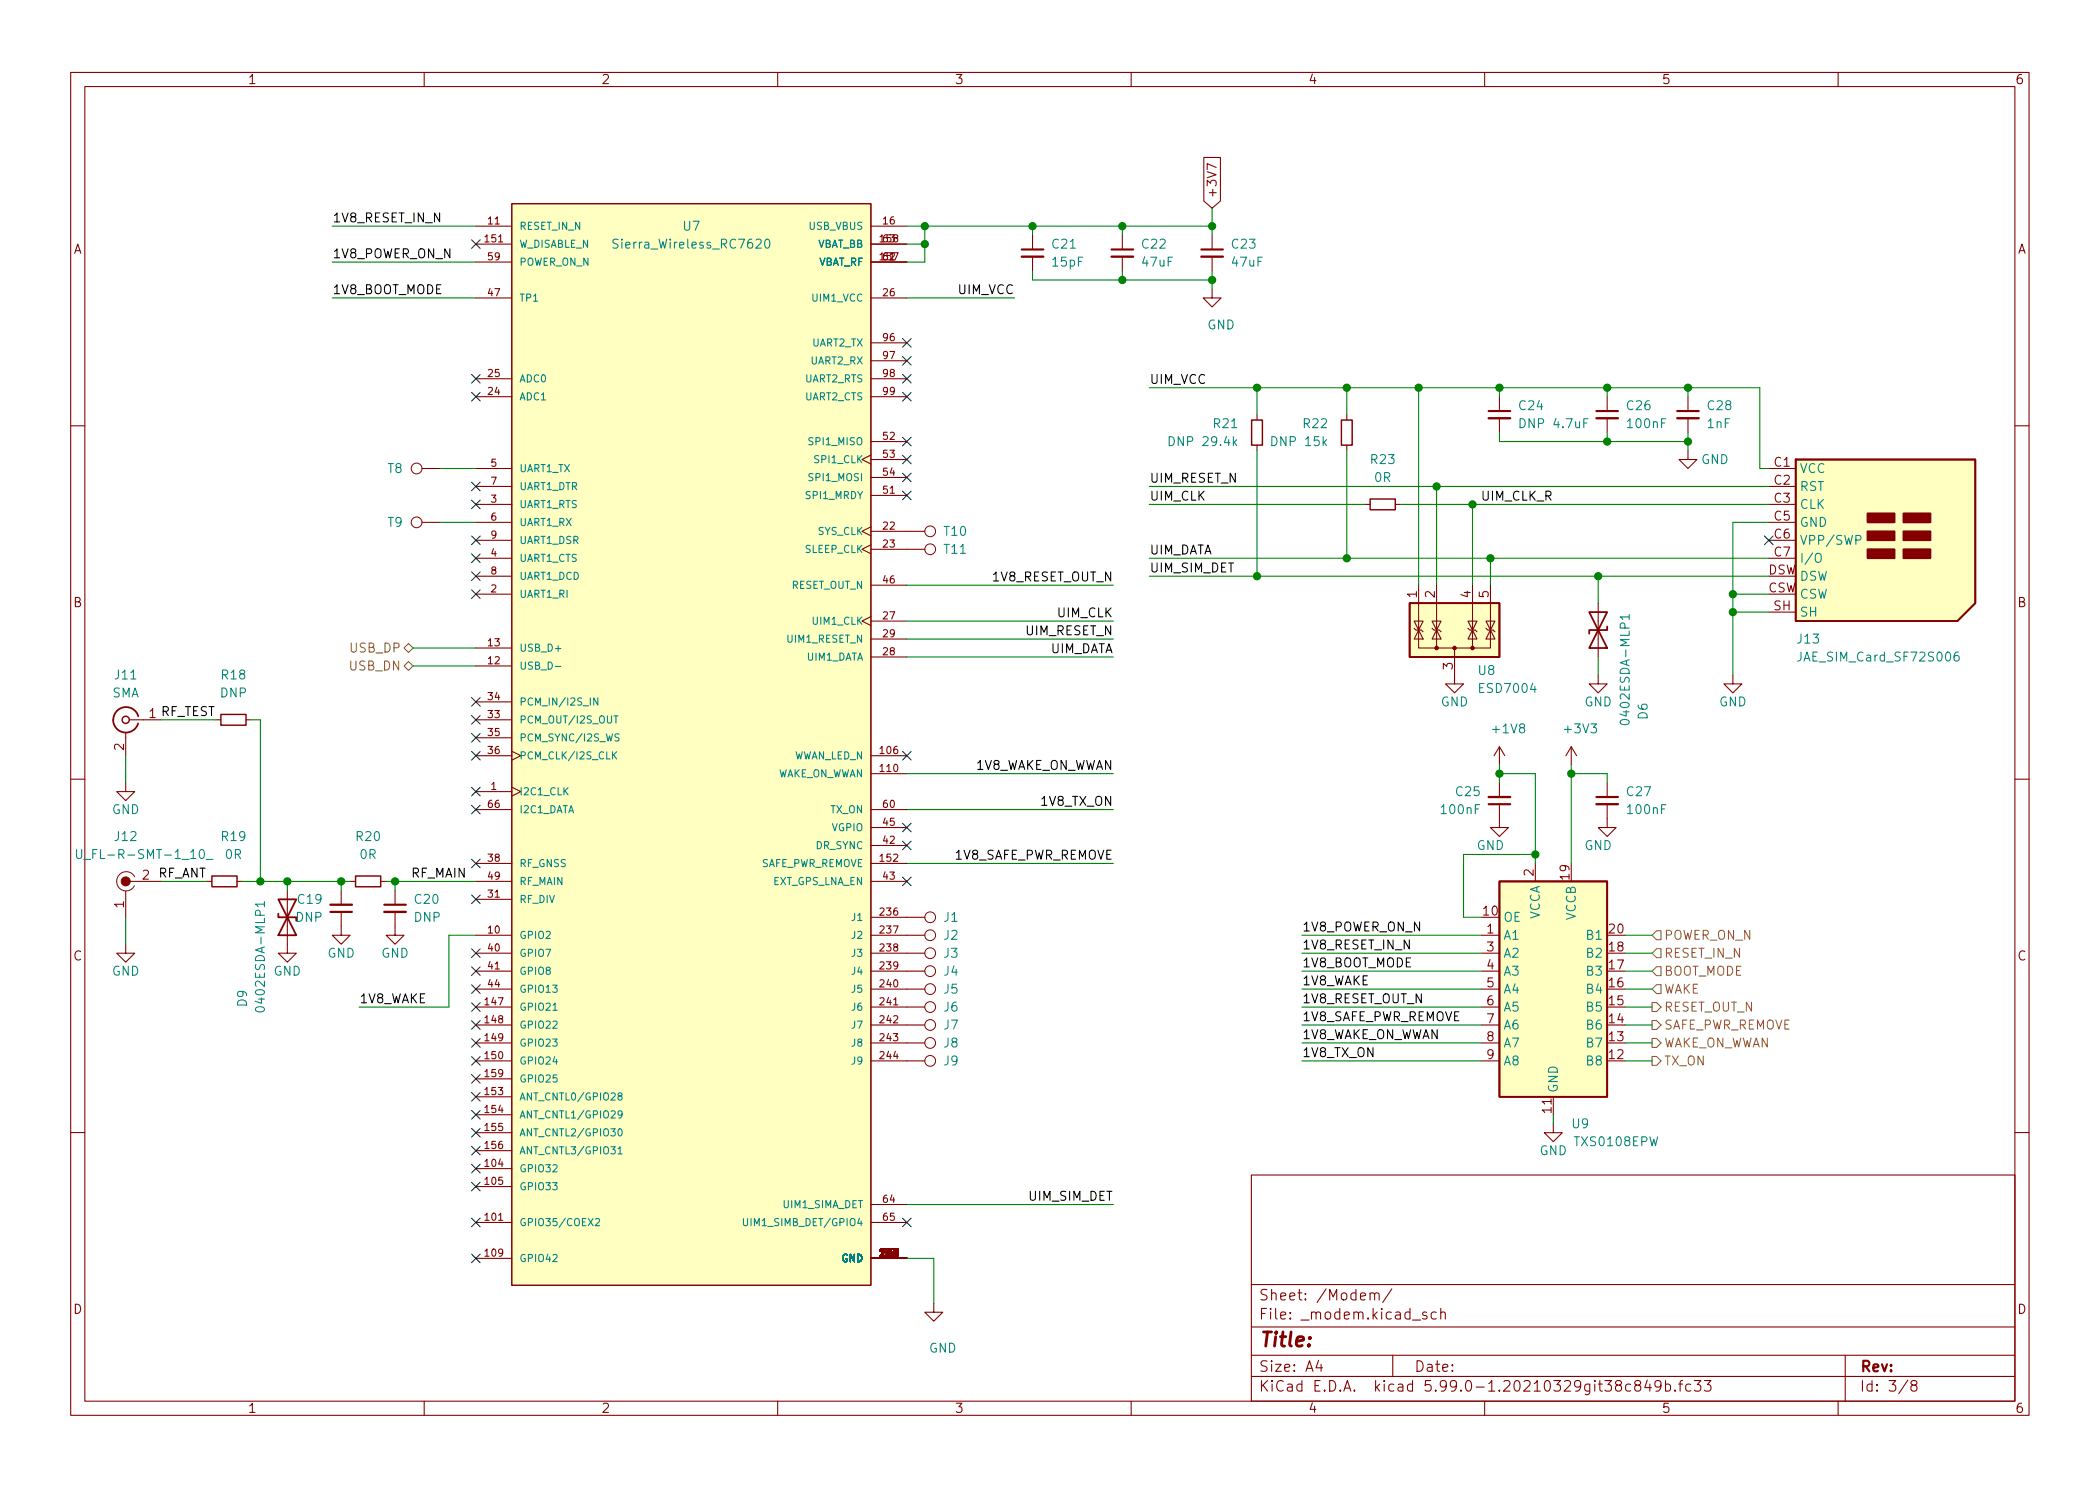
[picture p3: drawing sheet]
<svg xmlns="http://www.w3.org/2000/svg" width="297mm" height="210mm" viewBox="0 0 297 210" stroke-linecap="round" stroke-linejoin="round" font-family="sans-serif">
<g fill="none" stroke="#840000" stroke-width=".15">
<path d="M10 10.2h277v190.1h-277zM12 12.2h273v186.1h-273zM60 10.2v2M110 10.2v2M160 10.2v2M210 10.2v2M260 10.2v2M67.3 32h5.1M67.3 34.5h5.1M67.3 37.1h5.1M72.4 28.8h50.8v153.1h-50.8zM123.2 32h5.1"/>
<path d="M123.2 34.5h5.1M123.2 37.1h5.1M146 33.3v2M146 36.3v2M158.7 33.3v2M158.7 36.3v2M170.3 22.3h2.3v6.1l-1.2 1.1-1.1-1.1zM171.4 33.3v2M171.4 36.3v2M172 23.7l-1.2-.5v.8M67.3 56.1h5.1M67.3 53.6h5.1"/>
<path d="M67.3 42.2h5.1M123.2 56.1h5.1M123.2 53.6h5.1M123.2 42.2h5.1M123.2 48.5h5.1M123.2 51h5.1M171.4 40.9v1.3h1.3l-1.3 1.2-1.2-1.2h1.2M177.8 58.7v.7M190.5 58.7v.7M212.1 56.1v2.1M212.1 59.2v2M227.3 56.1v2.1"/>
<path d="M227.3 59.2v2M238.8 56.1v2.1M238.8 59.2v2M10 60.2h2M59.7 73.9h2.5M59.7 66.3h2.5M67.3 73.9h5.1M67.3 66.3h5.1M67.3 71.4h5.1M67.3 79h5.1M67.3 68.8h5.1M67.3 76.4h5.1"/>
<path d="M123.2 74.5l-1.3 .7 1.3 .6M123.2 77.1l-1.3 .6 1.3 .7M123.2 64.4l-1.3 .6 1.3 .7M123.2 75.2h7.6M123.2 77.7h7.6M123.2 70.1h5.1M123.2 62.5h5.1M123.2 65h5.1M123.2 67.6h5.1M177.8 63v.7M190.5 63v.7M193 71.4h.8"/>
<path d="M197.4 71.4h.7M238.8 63.7v1.3h1.2l-1.2 1.3-1.3-1.3h1.3M250.2 73.9h3.8M250.2 66.3h3.8M250.2 71.4h3.8M250.2 79h3.8M250.2 68.8h3.8M250.2 76.4h3.8M285 60.2h2M67.3 94.2h5.1M67.3 91.7h5.1M67.3 84.1h5.1"/>
<path d="M67.3 99.3h5.1M67.3 81.5h5.1M123.2 87.2l-1.3 .7 1.3 .6M123.2 87.9h5.1M123.2 93h5.1M123.2 90.4h5.1M123.2 82.8h5.1M200 88.9l.3 .2h.7l.3 .3M200 87.9h1.3l-.6 1.2zM200.7 82.8v8.9h10.1v-8.9M200.7 89.1l.6 1.3h-1.3zM202.6 88.9l.2 .2h.8l.2 .3"/>
<path d="M202.6 87.9h1.2l-.6 1.2zM203.2 89.1l.6 1.3h-1.2zM203.2 82.8v8.9M205.7 91.7v5.1h1.3l-1.3 1.2-1.2-1.2h1.2M207.6 88.9l.3 .2h.8l.2 .3M207.6 87.9h1.3l-.6 1.2zM208.3 89.1l.6 1.3h-1.3zM208.3 82.8v8.9M210.2 88.9l.2 .2h.8l.3 .3M210.2 87.9h1.3l-.7 1.2zM210.8 89.1l.7 1.3h-1.3zM226.1 95.5v1.3h1.2l-1.2 1.2-1.3-1.2h1.3"/>
<path d="M226.1 85.3v7.7M245.1 95.5v1.3h1.3l-1.3 1.2-1.3-1.2h1.3M250.2 84.1h3.8M250.2 81.5h3.8M250.2 86.6h3.8M10 110.2h2M17.8 110.7v1.3h1.2l-1.2 1.3-1.3-1.3h1.3M17.8 103.6v3.3M18.3 101.8h4.6M30.5 101.8h.7M34.8 101.8h.8M67.3 101.8h5.1"/>
<path d="M67.3 112h5.1M67.3 106.9h5.1M67.3 104.4h5.1M67.3 114.5h5.1M72.4 111.4l1.3 .6-1.3 .6M72.4 106.3l1.3 .6-1.3 .7M123.2 106.9h5.1M123.2 109.5h5.1M123.2 119.6h5.1M123.2 117.1h5.1M123.2 114.5h5.1M212.1 113.8v3.3h-1.3l1.3 1.3 1.3-1.3h-1.3"/>
<path d="M212.1 105.7l-.8 1.2M212.1 105.7v2.5M212.1 110.7v2.1M212.1 105.7l.8 1.2M222.2 105.7l-.7 1.2M222.2 105.7v2.5M222.2 105.7l.8 1.2M227.3 113.8v3.3h-1.2l1.2 1.3 1.3-1.3h-1.3M227.3 110.7v2.1M285 110.2h2M17.8 133.6v1.3h1.2l-1.2 1.2-1.3-1.2h1.3M17.8 126.1v3.7"/>
<path d="M18.4 124.7h4.5M29.2 124.7h.8M33.5 124.7h.8M40.6 126v8.9h1.3l-1.3 1.2-1.2-1.2h1.2M48.3 129v3.3h1.2l-1.2 1.3-1.3-1.3h1.3M48.3 126v2M49.5 124.7h.8M53.8 124.7h.8M55.9 129v3.3h1.2l-1.2 1.3-1.3-1.3h1.3M55.9 126v2M67.3 124.7h5.1M67.3 139.9h5.1"/>
<path d="M67.3 132.3h5.1M67.3 137.4h5.1M67.3 134.9h5.1M67.3 122.2h5.1M67.3 127.2h5.1M123.2 124.7h5.1M123.2 139.9h7.6M123.2 132.3h7.6M123.2 129.8h7.6M123.2 137.4h7.6M123.2 134.9h7.6M123.2 122.2h5.1"/>
<path d="M209.5 139.9h2.6M209.5 132.3h2.6M209.5 137.4h2.6M209.5 134.9h2.6M217.2 122.2v2.5M67.3 150.1h5.1M67.3 142.5h5.1M67.3 147.6h5.1M67.3 145h5.1M67.3 155.2h5.1M67.3 157.7h5.1M67.3 152.6h5.1"/>
<path d="M123.2 150.1h7.6M123.2 142.5h7.6M123.2 147.6h7.6M123.2 145h7.6M209.5 150.1h2.6M209.5 142.5h2.6M209.5 147.6h2.6M209.5 145h2.6M219.7 159v1.3h1.3l-1.3 1.2-1.3-1.2h1.3M219.7 155.2v2.5M10 160.2h2M67.3 160.3h5.1"/>
<path d="M67.3 173h5.1M67.3 165.3h5.1M67.3 167.9h5.1M67.3 178h5.1M67.3 162.8h5.1M123.2 173h5.1M123.2 178h5.1M123.2 170.4h5.1M177 166.3h108v32h-108zM285 160.2h2M60 198.3v2M110 198.3v2"/>
<path d="M132.1 184.4v1.3h1.2l-1.2 1.2-1.3-1.2h1.3M160 198.3v2M177 194.8h108M177 191.8h108M177 187.8h108M177 181.8h108M186.5 192.5l-.4 1h1M186.9 193v1M193.8 183.1a.37 .37 0 0 1 .6 0v.8M193.8 182.9v1M194.4 183.1l.2-.2 .4 .1 .1 .9M196.9 182.4l-1.3 1.9"/>
<path d="M197 191.8v3M201.8 185.7l-.4-.1-.2 .2 .1 .3 .5 .1 .1 .1-.1 .3h-.2h-.4M203.1 185.7l-.4-.1-.3 .3v.4l.2 .3h.1h.4M203.8 185.8a.37 .37 0 0 1 .6 0v.8M203.8 185.1v1.5M210 198.3v2M230.6 195.9l-.4-.1-.3 .3v.4l.2 .3h.1h.4M231.5 196l-.1-.1a.31 .31 0 0 1-.2-.3 .31 .31 0 0 1 .3-.3l.4 .1a.31 .31 0 0 1 .2 .3 .31 .31 0 0 1-.3 .3h-.3l-.3 .3 .1 .4 .2 .1h.4l.2-.3-.1-.4-.2-.1M233 195.3l-.4 1h1M233.4 195.8v1M234.9 196l-.3 .3h-.2l-.3-.3v-.4l.1-.2 .4-.1 .3 .2a.99 .99 0 0 1-.4 1.3h-.3M235.6 195.9l.4-.1 .3 .3v.4l-.2 .3h-.1h-.4"/>
<path d="M235.6 195.3v1.5M236.9 196.7l.1 .1h-.1v-.1v.1M237.4 195.8h.6M238 195.3l-.3 .1-.1 .1v1.3M239.1 195.9l-.4-.1-.3 .3v.4l.2 .3h.1h.4M239.6 195.3h1l-.5 .6a.41 .41 0 0 1 .5 .3v.3l-.2 .3h-.5l-.3-.1M241.1 195.3h.9l-.5 .6a.41 .41 0 0 1 .5 .3v.3l-.1 .3h-.6l-.2-.1M260 198.3v2M261 191.8v6.5M269.9 195.3l-1.3 1.9M270.6 196l-.3-.3 .1-.2 .2-.2 .4 .1 .2 .2-.1 .2-.7 .2-.1 .3v.2l.3 .3h.4l.2-.3-.1-.4-.2-.1"/>
</g>
<g fill="none" stroke="#840000" stroke-width=".2">
<path d="M177 59.4h1.6v3.6h-1.6zM189.7 59.4h1.6v3.6h-1.6zM193.8 70.6h3.6v1.5h-3.6zM31.2 101.1h3.6v1.5h-3.6zM30 123.9h3.5v1.6h-3.5zM50.3 123.9h3.5v1.6h-3.5z"/>
<circle cx="17.8" cy="101.8" r=".51"/>
</g>
<g fill="none" stroke="#840000" stroke-width=".14">
<path d="M19.1 124.1a1.34 1.34 0 0 0-2.1-.5 1.34 1.34 0 0 0 0 2.1 1.34 1.34 0 0 0 2-.4"/>
<circle cx="58.9" cy="73.9" r=".76"/>
<circle cx="58.9" cy="66.3" r=".76"/>
<circle cx="131.6" cy="75.2" r=".76"/>
<circle cx="131.6" cy="77.7" r=".76"/>
<circle cx="131.6" cy="132.3" r=".76"/>
<circle cx="131.6" cy="134.9" r=".76"/>
<circle cx="131.6" cy="139.9" r=".76"/>
<circle cx="131.6" cy="129.8" r=".76"/>
<circle cx="131.6" cy="137.4" r=".76"/>
<circle cx="131.6" cy="147.6" r=".76"/>
<circle cx="131.6" cy="150.1" r=".76"/>
<circle cx="131.6" cy="145" r=".76"/>
<circle cx="131.6" cy="142.5" r=".76"/>
</g>
<path d="M144.5 36.3h3.1M157.2 36.3h3.1M169.9 36.3h3.1M210.6 59.2h3M225.8 59.2h3.1M237.2 59.2h3.1M210.6 112.8h3M225.8 113.8h3.1M46.7 128h3.1M54.4 129h3" fill="none" stroke="#840000" stroke-width=".33"/>
<path d="M144.5 35.3h3.1M157.2 35.3h3.1M169.9 35.3h3.1M210.6 58.2h3M225.8 58.2h3.1M237.2 58.2h3.1M210.6 113.8h3M225.8 112.8h3.1M46.7 129h3.1M54.4 128h3" fill="none" stroke="#840000" stroke-width=".3"/>
<g fill="#ffffc2" stroke="#ffffc2" stroke-width=".14">
<path d="M199.4 85.3h12.7v7.7h-12.7z"/>
<path d="M72.4 28.8h50.8v153.1h-50.8z"/>
<path d="M212.1 124.7h15.2v30.5h-15.2z"/>
<path d="M254 65h25.4v20.3l-2.5 2.6h-22.9z"/>
</g>
<path d="M254 65h25.4v20.3l-2.5 2.6h-22.9zM199.4 85.3h12.7v7.7h-12.7zM224.8 86.6l2.5 5.1h-2.5l2.5-5.1zM227.3 88.6v.5h-2.5v.6M19.6 101.3a1.8 1.8 0 0 0-2.8-1 1.8 1.8 0 0 0-.1 2.9 1.8 1.8 0 0 0 2.8-.8M39.4 129.3v.5h2.5v.5M39.4 127.2h2.5l-2.5 5.1h2.5zM212.1 124.7h15.2v30.5h-15.2z" fill="none" stroke="#840000" stroke-width=".25"/>
<g fill="#840000" stroke="#840000" stroke-width=".14">
<circle cx="205.7" cy="91.7" r=".25"/>
<circle cx="208.3" cy="91.7" r=".25"/>
<circle cx="203.2" cy="91.7" r=".25"/>
<circle cx="17.8" cy="124.7" r=".63"/>
</g>
<g fill="none" stroke="#008484" stroke-width=".15">
<path d="M87.4 33.9l-.5-.1-.1 .2v.3l.5 .3 .1 .3-.2 .2h-.5M108.3 34l.2-.2a.68 .68 0 0 1 .3 1.2l-.2 .1a.69 .69 0 0 1-.3-1.1zM256.8 78.5a.43 .43 0 0 1 .5-.2 .43 .43 0 0 1 .3 .4v.4a.42 .42 0 0 1-.4 .5 .42 .42 0 0 1-.4-.5zM262.5 76.4h.6l.1-.2v-.3l-.2-.1h-.5v1.2M78.6 94.3h.7M84.6 98.8v1l-.6-1v1M230.4 87.3h-1.2l.3 .4M230.4 86.9v.8M277 92.3a.5 .5 0 0 0-.6 .5v.5l.1 .2h.4l.2-.1v-.4l-.1-.2-.4-.1-.2 .3M86.6 106.4v1M86.8 106.8l.4 .6M86.8 101.3h.6"/>
<path d="M87.1 101.3v1M87.2 106.4l-.6 .6M87.6 103.9l-.4-.1-.2 .1v.3l.5 .2 .1 .3-.2 .1h-.4M229.3 101.9a.69 .69 0 0 1 1.1 .3 .79 .79 0 0 1-1.2 0zM10.8 120.2v1l.3 .3 .3-.1 .2-.2v-1M28.3 120.3l.2-.1a.69 .69 0 0 1 .3 1.2l-.2 .1a.69 .69 0 0 1-.3-1.2zM29.1 121.6h1M37.4 127.9h-1.3l.4 .4M37.4 127.6v.7M36.3 142.6a.69 .69 0 0 1 1.1 .3 .79 .79 0 0 1-1.3 0zM78.2 142.9h.6M87.5 159.8l.2-.1a.54 .54 0 0 1 .3 .5 .54 .54 0 0 1-.3 .5l-.2-.1-.1-.3z"/>
<path d="M87.6 155.1l-.2-.2 .1-.2 .1-.1 .3 .1 .1 .1-.1 .2-.4 .1-.1 .2 .1 .3h.1h.3l.1-.1v-.2l-.2-.2M88 157.6l-.2 .2h-.3l-.1-.2 .1-.4h.3l.1 .1a.67 .67 0 0 1-.2 .9h-.2M84.2 172.5l.4-.1 .2 .3-.6 .7h.6M87.4 162.5l.3-.2v1M87.4 163.3h.6M105.2 172.4v.8l.2 .2h.2l.1-.2v-.8"/>
</g>
<g fill="#840000" stroke="#840000" stroke-width=".25">
<path d="M264.2 77.7h3.8v1.3h-3.8z"/>
<path d="M264.2 75.2h3.8v1.2h-3.8z"/>
<path d="M264.2 72.6h3.8v1.3h-3.8z"/>
<path d="M269.2 77.7h3.8v1.3h-3.8z"/>
<path d="M269.2 75.2h3.8v1.2h-3.8z"/>
<path d="M269.2 72.6h3.8v1.3h-3.8z"/>
</g>
<path d="M57.1 91.7l.7-.6 .6 .6-.6 .6zM57.1 94.2l.7-.6 .6 .6-.6 .7zM234.3 134.2h.6v1.3h-.6l-.6-.6zM234.3 131.7h.6v1.3h-.6l-.6-.7zM234.3 136.8h.6v1.2h-.6l-.6-.6zM234.3 139.3h.6v1.3h-.6l-.6-.7zM233.7 146.9h.6l.6 .7-.6 .6h-.6zM233.7 144.4h.6l.6 .6-.6 .7h-.6zM233.7 149.5h.6l.6 .6-.6 .6h-.6zM233.7 141.9h.6l.6 .6-.6 .6h-.6z" fill="none" stroke="#848400" stroke-width=".15"/>
<g fill="none" stroke="#008400" stroke-width=".15">
<path d="M47 32h20.3M47 37.1h20.3M128.3 32h43.1M128.3 34.5h2.5M130.8 32v5.1h-2.5M146 38.3v1.3h25.4M146 32v1.3M158.7 32v1.3M158.7 38.3v1.3M171.4 29.5v3.8M171.4 38.3v2.6M47 42.2h20.3"/>
<path d="M128.3 42.2h15.2M162.6 54.9h86.3v11.4h1.3M177.8 54.9v3.8M190.5 54.9v3.8M200.7 54.9v27.9M212.1 54.9v1.2M227.3 54.9v1.2M238.8 54.9v1.2M62.2 66.3h5.1M62.2 73.9h5.1M162.6 79h87.6M162.6 71.4h30.4"/>
<path d="M162.6 68.8h87.6M177.8 63.7v17.8M190.5 63.7v15.3M198.1 71.4h52.1M203.2 68.8v14M208.3 71.4v11.4M210.8 79v3.8M212.1 61.2v1.3h26.7M227.3 61.2v1.3M238.8 61.2v2.5M250.2 73.9h-5.1v21.6M58.4 94.2h8.9"/>
<path d="M58.4 91.7h8.9M128.3 93h29.2M128.3 82.8h29.2M128.3 87.9h29.2M128.3 90.4h29.2M162.6 81.5h87.6M226.1 81.5v3.8M226.1 93v2.5M245.1 84.1h5.1M245.1 86.6h5.1M17.8 106.9v3.8M22.9 101.8h7.6"/>
<path d="M35.6 101.8h1.2v22.9M128.3 109.5h29.2M128.3 114.5h29.2M212.1 108.2v2.5M212.1 109.5h5.1v12.7M222.2 108.2v14M222.2 109.5h5.1v1.2M17.8 129.8v3.8M22.9 124.7h6.3M34.3 124.7h15.2M40.6 124.7v1.3M48.3 124.7v1.3"/>
<path d="M54.6 124.7h12.7M55.9 124.7v1.3M67.3 132.3h-3.8v10.2h-12.7M128.3 122.2h29.2M184.1 134.9h25.4M184.1 132.3h25.4M184.1 139.9h25.4M184.1 137.4h25.4M217.2 120.9h-10.2v8.9h2.5M229.9 134.9h3.8M229.9 132.3h3.8M229.9 139.9h3.8"/>
<path d="M229.9 137.4h3.8M184.1 147.6h25.4M184.1 150.1h25.4M184.1 145h25.4M184.1 142.5h25.4M219.7 157.7v1.3M229.9 147.6h3.8M229.9 150.1h3.8M229.9 145h3.8M229.9 142.5h3.8M128.3 178h3.8v6.4M128.3 170.4h29.2"/>
</g>
<g fill="none" stroke="#000084" stroke-width=".15">
<path d="M66.7 33.9l1.2 1.2M67.9 33.9l-1.2 1.2M66.7 55.5l1.2 1.2M66.7 53l1.2 1.2M67.9 55.5l-1.2 1.2M67.9 53l-1.2 1.2M127.7 47.9l1.2 1.2M127.7 50.4l1.2 1.3M127.7 53l1.2 1.2M127.7 55.5l1.2 1.2M128.9 50.4l-1.2 1.3M128.9 47.9l-1.2 1.2"/>
<path d="M128.9 53l-1.2 1.2M128.9 55.5l-1.2 1.2M66.7 68.2l1.2 1.2M66.7 70.8l1.2 1.2M66.7 75.8l1.2 1.3M66.7 78.4l1.2 1.2M67.9 68.2l-1.2 1.2M67.9 70.8l-1.2 1.2M67.9 75.8l-1.2 1.3M67.9 78.4l-1.2 1.2M127.7 69.5l1.2 1.2M127.7 66.9l1.2 1.3"/>
<path d="M127.7 64.4l1.2 1.2M127.7 61.9l1.2 1.2M128.9 69.5l-1.2 1.2M128.9 66.9l-1.2 1.3M128.9 64.4l-1.2 1.2M128.9 61.9l-1.2 1.2M249.6 75.8l1.2 1.3M250.8 75.8l-1.2 1.3M66.7 83.5l1.2 1.2M66.7 80.9l1.2 1.2M66.7 98.7l1.2 1.2M67.9 83.5l-1.2 1.2"/>
<path d="M67.9 80.9l-1.2 1.2M67.9 98.7l-1.2 1.2M66.7 113.9l1.2 1.3M66.7 111.4l1.2 1.2M66.7 106.3l1.2 1.2M66.7 103.8l1.2 1.2M66.7 101.2l1.2 1.3M67.9 113.9l-1.2 1.3M67.9 111.4l-1.2 1.2M67.9 106.3l-1.2 1.2M67.9 103.8l-1.2 1.2M67.9 101.2l-1.2 1.3"/>
<path d="M127.7 119l1.2 1.2M127.7 116.5l1.2 1.2M127.7 106.3l1.2 1.2M128.9 119l-1.2 1.2M128.9 116.5l-1.2 1.2M128.9 106.3l-1.2 1.2M66.7 121.6l1.2 1.2M66.7 136.8l1.2 1.2M66.7 126.6l1.2 1.3M66.7 134.3l1.2 1.2M66.7 139.3l1.2 1.3M67.9 121.6l-1.2 1.2"/>
<path d="M67.9 136.8l-1.2 1.2M67.9 126.6l-1.2 1.3M67.9 134.3l-1.2 1.2M67.9 139.3l-1.2 1.3M127.7 124.1l1.2 1.2M128.9 124.1l-1.2 1.2M66.7 157.1l1.2 1.2M66.7 159.7l1.2 1.2M66.7 154.6l1.2 1.2M66.7 152l1.2 1.3M66.7 149.5l1.2 1.2M66.7 147l1.2 1.2"/>
<path d="M66.7 144.4l1.2 1.2M66.7 141.9l1.2 1.2M67.9 157.1l-1.2 1.2M67.9 159.7l-1.2 1.2M67.9 154.6l-1.2 1.2M67.9 152l-1.2 1.3M67.9 149.5l-1.2 1.2M67.9 147l-1.2 1.2M67.9 144.4l-1.2 1.2M67.9 141.9l-1.2 1.2M66.7 177.4l1.2 1.3M66.7 172.4l1.2 1.2"/>
<path d="M66.7 167.3l1.2 1.2M66.7 164.7l1.2 1.3M66.7 162.2l1.2 1.2M67.9 177.4l-1.2 1.3M67.9 167.3l-1.2 1.2M67.9 172.4l-1.2 1.2M67.9 164.7l-1.2 1.3M67.9 162.2l-1.2 1.2M127.7 172.4l1.2 1.2M128.9 172.4l-1.2 1.2"/>
</g>
<g fill="#008400" stroke="#008400" stroke-width=".15">
<circle cx="55.9" cy="124.7" r=".51"/>
<circle cx="48.3" cy="124.7" r=".51"/>
<circle cx="36.8" cy="124.7" r=".51"/>
<circle cx="40.6" cy="124.7" r=".51"/>
<circle cx="158.8" cy="39.6" r=".51"/>
<circle cx="146.1" cy="32" r=".51"/>
<circle cx="130.8" cy="34.5" r=".51"/>
<circle cx="130.8" cy="32" r=".51"/>
<circle cx="158.8" cy="32" r=".51"/>
<circle cx="171.5" cy="32" r=".51"/>
<circle cx="171.5" cy="39.6" r=".51"/>
<circle cx="177.8" cy="54.9" r=".51"/>
<circle cx="190.5" cy="54.9" r=".51"/>
<circle cx="212.1" cy="54.9" r=".51"/>
<circle cx="227.3" cy="54.9" r=".51"/>
<circle cx="200.7" cy="54.9" r=".51"/>
<circle cx="208.3" cy="71.4" r=".51"/>
<circle cx="190.5" cy="79" r=".51"/>
<circle cx="210.8" cy="79" r=".51"/>
<circle cx="226.1" cy="81.5" r=".51"/>
<circle cx="212.1" cy="109.5" r=".51"/>
<circle cx="177.8" cy="81.5" r=".51"/>
<circle cx="222.3" cy="109.5" r=".51"/>
<circle cx="203.2" cy="68.8" r=".51"/>
<circle cx="238.8" cy="62.5" r=".51"/>
<circle cx="227.3" cy="62.5" r=".51"/>
<circle cx="238.8" cy="54.9" r=".51"/>
<circle cx="245.1" cy="84.1" r=".51"/>
<circle cx="245.1" cy="86.6" r=".51"/>
<circle cx="217.2" cy="120.9" r=".51"/>
</g>
<text font-size="2.8" fill="#840000" x="178" y="190.6">Title:</text>
<g font-size="2.1" fill="#840000">
<text x="178" y="184">Sheet: /Modem/</text>
<text x="178" y="186.7">File: _modem.kicad_sch</text>
<text x="178" y="196.9">KiCad E.D.A. kicad 5.99.0-1.20210329git38c849b.fc33</text>
<text x="178" y="194.1">Size: A4</text>
<text x="200" y="194.1">Date:</text>
<text x="263" y="194.1">Rev:</text>
<text x="263" y="196.9">Id: 3/8</text>
</g>
<g font-size="1.8" fill="#840000">
<text x="35" y="11.9">1</text>
<text x="85" y="11.9">2</text>
<text x="135" y="11.9">3</text>
<text x="185" y="11.9">4</text>
<text x="235" y="11.9">5</text>
<text x="285" y="11.9">6</text>
<text x="172.1" y="28.1" transform="rotate(-90 172.1 28.1)">+3V7</text>
<text x="10.3" y="35.9">A</text>
<text x="285.3" y="35.9">A</text>
<text x="251" y="66">C1</text>
<text x="251" y="68.6">C2</text>
<text x="251" y="71.1">C3</text>
<text x="251" y="73.7">C5</text>
<text x="251" y="76.2">C6</text>
<text x="250" y="83.8">CSW</text>
<text x="250" y="81.3">DSW</text>
<text x="251" y="78.7">C7</text>
<text x="10.3" y="85.9">B</text>
<text x="200.4" y="84.6" transform="rotate(-90 200.4 84.6)">1</text>
<text x="202.9" y="84.6" transform="rotate(-90 202.9 84.6)">2</text>
<text x="208" y="84.6" transform="rotate(-90 208 84.6)">4</text>
<text x="210.6" y="84.6" transform="rotate(-90 210.6 84.6)">5</text>
<text x="250.9" y="86.4">SH</text>
<text x="285.3" y="85.9">B</text>
<text x="205.5" y="94.7" transform="rotate(-90 205.5 94.7)">3</text>
<text x="17.5" y="106.2" transform="rotate(-90 17.5 106.2)">2</text>
<text x="216.9" y="123.9" transform="rotate(-90 216.9 123.9)">2</text>
<text x="222" y="124.4" transform="rotate(-90 222 124.4)">19</text>
<text x="17.5" y="128.4" transform="rotate(-90 17.5 128.4)">1</text>
<text x="209.8" y="129.5">10</text>
<text x="10.3" y="135.9">C</text>
<text x="210.3" y="132.1">1</text>
<text x="210.3" y="134.6">3</text>
<text x="210.3" y="137.2">4</text>
<text x="227.6" y="137.2">17</text>
<text x="227.6" y="134.6">18</text>
<text x="227.6" y="132.1">20</text>
<text x="285.3" y="135.9">C</text>
<text x="210.3" y="139.7">5</text>
<text x="210.3" y="142.2">6</text>
<text x="227.6" y="142.2">15</text>
<text x="227.6" y="139.7">16</text>
<text x="210.3" y="144.8">7</text>
<text x="210.3" y="147.3">8</text>
<text x="210.3" y="149.9">9</text>
<text x="227.6" y="149.9">12</text>
<text x="227.6" y="147.3">13</text>
<text x="227.6" y="144.8">14</text>
<text x="219.5" y="157.4" transform="rotate(-90 219.5 157.4)">11</text>
<text x="10.3" y="185.9">D</text>
<text x="285.3" y="185.9">D</text>
<text x="35" y="199.9">1</text>
<text x="85" y="199.9">2</text>
<text x="135" y="199.9">3</text>
<text x="185" y="199.9">4</text>
<text x="235" y="199.9">5</text>
<text x="285" y="199.9">6</text>
</g>
<g font-size="1.8">
<text x="47" y="31.5">1V8_RESET_IN_N</text>
<text x="47" y="36.5">1V8_POWER_ON_N</text>
<text x="47" y="41.6">1V8_BOOT_MODE</text>
<text x="135.6" y="41.6">UIM_VCC</text>
<text x="162.6" y="54.3">UIM_VCC</text>
<text x="162.6" y="68.3">UIM_RESET_N</text>
<text x="162.6" y="70.8">UIM_CLK</text>
<text x="209.6" y="70.8">UIM_CLK_R</text>
<text x="140.5" y="82.3">1V8_RESET_OUT_N</text>
<text x="162.6" y="78.4">UIM_DATA</text>
<text x="162.6" y="81">UIM_SIM_DET</text>
<text x="145.1" y="89.9">UIM_RESET_N</text>
<text x="149.6" y="87.3">UIM_CLK</text>
<text x="148.3" y="92.4">UIM_DATA</text>
<text x="21.1" y="101.6">1 RF_TEST</text>
<text x="137.4" y="108.9">1V8_WAKE_ON_WWAN</text>
<text x="147.5" y="114">1V8_TX_ON</text>
<text x="20.1" y="124.5">2 RF_ANT</text>
<text x="58.2" y="124.2">RF_MAIN</text>
<text x="134.9" y="121.6">1V8_SAFE_PWR_REMOVE</text>
<text x="184.1" y="131.8">1V8_POWER_ON_N</text>
<text x="184.1" y="136.9">1V8_BOOT_MODE</text>
<text x="184.1" y="134.3">1V8_RESET_IN_N</text>
<text x="50.8" y="141.9">1V8_WAKE</text>
<text x="184.1" y="141.9">1V8_RESET_OUT_N</text>
<text x="184.1" y="139.4">1V8_WAKE</text>
<text x="184.1" y="144.5">1V8_SAFE_PWR_REMOVE</text>
<text x="184.1" y="147">1V8_WAKE_ON_WWAN</text>
<text x="184.1" y="149.6">1V8_TX_ON</text>
<text x="145.6" y="169.9">UIM_SIM_DET</text>
</g>
<g font-size="1.8" fill="#008484">
<text x="87.4" y="35.2">Sierra_Wireless_RC7620</text>
<text x="96.7" y="32.6">U7</text>
<text x="148.9" y="35.2">C21</text>
<text x="161.6" y="35.2">C22</text>
<text x="174.3" y="35.2">C23</text>
<text x="148.9" y="37.7">15pF</text>
<text x="161.6" y="37.7">47uF</text>
<text x="174.3" y="37.7">47uF</text>
<text x="170.8" y="46.6">GND</text>
<text x="214.9" y="58">C24</text>
<text x="230.2" y="58">C26</text>
<text x="241.6" y="58">C28</text>
<text x="165.8" y="63.1">DNP 29.4k</text>
<text x="171.7" y="60.6">R21</text>
<text x="180.2" y="63.1">DNP 15k</text>
<text x="184.4" y="60.6">R22</text>
<text x="194" y="65.7">R23</text>
<text x="215.3" y="60.6">DNP 4.7uF</text>
<text x="230.3" y="60.6">100nF</text>
<text x="240.6" y="65.7">GND</text>
<text x="241.5" y="60.6">1nF</text>
<text x="54.8" y="66.9">T8</text>
<text x="194.4" y="68.2">0R</text>
<text x="254.5" y="66.9">VCC</text>
<text x="254.5" y="69.5">RST</text>
<text x="54.8" y="74.5">T9</text>
<text x="133.6" y="75.8">T10</text>
<text x="254.5" y="72">CLK</text>
<text x="254.5" y="74.5">GND</text>
<text x="254.5" y="77.1">VPP/SWP</text>
<text x="133.6" y="78.4">T11</text>
<text x="254.5" y="79.6">I/O</text>
<text x="254.5" y="82.2">DSW</text>
<text x="254.5" y="84.7">CSW</text>
<text x="254.5" y="87.2">SH</text>
<text x="209.1" y="95.5">U8</text>
<text x="254.3" y="91.1">J13</text>
<text x="254.8" y="93.6">JAE_SIM_Card_SF72S006</text>
<text x="15.8" y="98.7">SMA</text>
<text x="16.3" y="96.1">J11</text>
<text x="31.2" y="98.7">DNP</text>
<text x="31.4" y="96.1">R18</text>
<text x="203.8" y="99.9">GND</text>
<text x="209.4" y="98">ESD7004</text>
<text x="224.1" y="99.9">GND</text>
<text x="230.5" y="101.8" transform="rotate(-90 230.5 101.8)">0402ESDA-MLP1</text>
<text x="233" y="101.8" transform="rotate(-90 233 101.8)">D6</text>
<text x="243.1" y="99.9">GND</text>
<text x="211.3" y="103.8">+1V8</text>
<text x="221.4" y="103.8">+3V3</text>
<text x="206" y="112.6">C25</text>
<text x="230.2" y="112.6">C27</text>
<text x="15.8" y="115.2">GND</text>
<text x="16.3" y="119">J12</text>
<text x="31.4" y="119">R19</text>
<text x="50.4" y="119">R20</text>
<text x="204" y="115.2">100nF</text>
<text x="230.3" y="115.2">100nF</text>
<text x="12.3" y="121.5">U_FL-R-SMT-1_10_</text>
<text x="31.9" y="121.5">0R</text>
<text x="50.9" y="121.5">0R</text>
<text x="208.9" y="120.3">GND</text>
<text x="224.1" y="120.3">GND</text>
<text x="41.8" y="130.4">DNP</text>
<text x="42.2" y="127.9">C19</text>
<text x="58.6" y="130.4">DNP</text>
<text x="58.7" y="127.9">C20</text>
<text x="133.5" y="130.4">J1</text>
<text x="212.6" y="130.4">OE</text>
<text x="217.8" y="130.2" transform="rotate(-90 217.8 130.2)">VCCA</text>
<text x="222.9" y="130.2" transform="rotate(-90 222.9 130.2)">VCCB</text>
<text x="46.3" y="135.5">GND</text>
<text x="53.9" y="135.5">GND</text>
<text x="133.5" y="133">J2</text>
<text x="133.5" y="135.5">J3</text>
<text x="212.6" y="133">A1</text>
<text x="212.6" y="135.5">A2</text>
<text x="224.6" y="135.5">B2</text>
<text x="224.6" y="133">B1</text>
<text x="15.8" y="138">GND</text>
<text x="34.9" y="142.4" transform="rotate(-90 34.9 142.4)">D9</text>
<text x="37.5" y="142.4" transform="rotate(-90 37.5 142.4)">0402ESDA-MLP1</text>
<text x="38.7" y="138">GND</text>
<text x="133.5" y="143.1">J6</text>
<text x="133.5" y="140.6">J5</text>
<text x="133.5" y="138">J4</text>
<text x="212.6" y="138">A3</text>
<text x="212.6" y="140.6">A4</text>
<text x="212.6" y="143.1">A5</text>
<text x="224.6" y="143.1">B5</text>
<text x="224.6" y="140.6">B4</text>
<text x="224.6" y="138">B3</text>
<text x="133.5" y="148.2">J8</text>
<text x="133.5" y="145.7">J7</text>
<text x="212.6" y="145.7">A6</text>
<text x="212.6" y="148.2">A7</text>
<text x="224.6" y="148.2">B7</text>
<text x="224.6" y="145.7">B6</text>
<text x="133.5" y="150.7">J9</text>
<text x="212.6" y="150.7">A8</text>
<text x="220.3" y="154.7" transform="rotate(-90 220.3 154.7)">GND</text>
<text x="224.6" y="150.7">B8</text>
<text x="222.4" y="159.6">U9</text>
<text x="217.7" y="163.4">GND</text>
<text x="222.9" y="162.2">TXS0108EPW</text>
<text x="131.4" y="191.4">GND</text>
</g>
<g font-size="1.8" fill="#848400">
<text x="49.5" y="94.9">USB_DN</text>
<text x="49.6" y="92.3">USB_DP</text>
<text x="235.3" y="135.5">RESET_IN_N</text>
<text x="235.3" y="133">POWER_ON_N</text>
<text x="235.3" y="138">BOOT_MODE</text>
<text x="235.3" y="140.6">WAKE</text>
<text x="235.3" y="143.1">RESET_OUT_N</text>
<text x="235.3" y="148.2">WAKE_ON_WWAN</text>
<text x="235.3" y="145.7">SAFE_PWR_REMOVE</text>
<text x="235.3" y="150.7">TX_ON</text>
</g>
<g font-size="1.4" fill="#840000">
<text x="68.7" y="34.3">151</text>
<text x="69.1" y="31.7">11</text>
<text x="124.5" y="34.3">158</text>
<text x="124.9" y="31.7">16</text>
<text x="124.9" y="34.3">63</text>
<text x="69.1" y="41.9">47</text>
<text x="69.1" y="36.8">59</text>
<text x="124.5" y="36.8">157</text>
<text x="124.9" y="41.9">26</text>
<text x="124.9" y="36.8">61</text>
<text x="125.7" y="36.8">2</text>
<text x="69.1" y="53.3">25</text>
<text x="124.9" y="48.3">96</text>
<text x="124.9" y="50.8">97</text>
<text x="124.9" y="53.3">98</text>
<text x="69.1" y="55.9">24</text>
<text x="124.9" y="55.9">99</text>
<text x="124.9" y="62.2">52</text>
<text x="124.9" y="64.8">53</text>
<text x="69.5" y="71.1">3</text>
<text x="69.5" y="66">5</text>
<text x="69.5" y="68.6">7</text>
<text x="124.9" y="69.8">51</text>
<text x="124.9" y="67.3">54</text>
<text x="69.5" y="73.7">6</text>
<text x="69.5" y="76.2">9</text>
<text x="124.9" y="74.9">22</text>
<text x="124.9" y="77.5">23</text>
<text x="69.5" y="83.8">2</text>
<text x="69.5" y="78.7">4</text>
<text x="69.5" y="81.3">8</text>
<text x="124.9" y="82.5">46</text>
<text x="124.9" y="87.6">27</text>
<text x="69.1" y="94">12</text>
<text x="69.1" y="91.4">13</text>
<text x="124.9" y="92.7">28</text>
<text x="124.9" y="90.2">29</text>
<text x="69.1" y="101.6">33</text>
<text x="69.1" y="99.1">34</text>
<text x="69.1" y="104.1">35</text>
<text x="69.1" y="106.7">36</text>
<text x="124.5" y="106.7">106</text>
<text x="69.5" y="111.8">1</text>
<text x="124.5" y="109.2">110</text>
<text x="69.1" y="114.3">66</text>
<text x="124.9" y="119.4">42</text>
<text x="124.9" y="116.8">45</text>
<text x="124.9" y="114.3">60</text>
<text x="69.1" y="121.9">38</text>
<text x="69.1" y="124.5">49</text>
<text x="124.5" y="121.9">152</text>
<text x="124.9" y="124.5">43</text>
<text x="69.1" y="127">31</text>
<text x="124.5" y="129.5">236</text>
<text x="69.1" y="132.1">10</text>
<text x="69.1" y="134.6">40</text>
<text x="69.1" y="137.2">41</text>
<text x="124.5" y="132.1">237</text>
<text x="124.5" y="134.6">238</text>
<text x="124.5" y="137.2">239</text>
<text x="68.7" y="142.2">147</text>
<text x="69.1" y="139.7">44</text>
<text x="124.5" y="139.7">240</text>
<text x="124.5" y="142.2">241</text>
<text x="68.7" y="144.8">148</text>
<text x="68.7" y="147.3">149</text>
<text x="68.7" y="149.9">150</text>
<text x="124.5" y="144.8">242</text>
<text x="124.5" y="147.3">243</text>
<text x="124.5" y="149.9">244</text>
<text x="68.7" y="154.9">153</text>
<text x="68.7" y="152.4">159</text>
<text x="68.7" y="157.5">154</text>
<text x="68.7" y="160">155</text>
<text x="68.7" y="165.1">104</text>
<text x="68.7" y="167.6">105</text>
<text x="68.7" y="162.6">156</text>
<text x="68.7" y="172.7">101</text>
<text x="124.9" y="170.2">64</text>
<text x="124.9" y="172.7">65</text>
<text x="68.7" y="177.8">109</text>
<text x="124.5" y="177.8">111</text>
<text x="125.3" y="177.8">75</text>
<text x="125.7" y="177.8">98</text>
<text x="126.1" y="177.8">1</text>
</g>
<g font-size="1.4" fill="#008484">
<text x="73.4" y="32.5">RESET_IN_N</text>
<text x="73.4" y="35">W_DISABLE_N</text>
<text x="114.5" y="32.5">USB_VBUS</text>
<text x="115.5" y="35">VBAT_BB</text>
<text x="73.4" y="37.6">POWER_ON_N</text>
<text x="115.6" y="37.6">VBAT_RF</text>
<text x="73.4" y="42.7">TP1</text>
<text x="115" y="42.7">UIM1_VCC</text>
<text x="114.7" y="51.6">UART2_RX</text>
<text x="114.9" y="49">UART2_TX</text>
<text x="73.4" y="56.6">ADC1</text>
<text x="73.4" y="54.1">ADC0</text>
<text x="113.8" y="54.1">UART2_RTS</text>
<text x="113.8" y="56.6">UART2_CTS</text>
<text x="114.7" y="63">SPI1_MISO</text>
<text x="115.4" y="65.5">SPI1_CLK</text>
<text x="73.4" y="71.9">UART1_RTS</text>
<text x="73.4" y="66.8">UART1_TX</text>
<text x="73.4" y="69.3">UART1_DTR</text>
<text x="114.2" y="70.6">SPI1_MRDY</text>
<text x="114.7" y="68.1">SPI1_MOSI</text>
<text x="73.4" y="74.4">UART1_RX</text>
<text x="73.4" y="77">UART1_DSR</text>
<text x="115.6" y="75.7">SYS_CLK</text>
<text x="73.4" y="79.5">UART1_CTS</text>
<text x="73.4" y="82">UART1_DCD</text>
<text x="111.9" y="83.3">RESET_OUT_N</text>
<text x="113.8" y="78.2">SLEEP_CLK</text>
<text x="73.4" y="84.6">UART1_RI</text>
<text x="115.1" y="88.4">UIM1_CLK</text>
<text x="73.4" y="94.7">USB_D-</text>
<text x="73.4" y="92.2">USB_D+</text>
<text x="111.5" y="90.9">UIM1_RESET_N</text>
<text x="114.1" y="93.5">UIM1_DATA</text>
<text x="73.4" y="99.8">PCM_IN/I2S_IN</text>
<text x="73.4" y="102.4">PCM_OUT/I2S_OUT</text>
<text x="73.4" y="104.9">PCM_SYNC/I2S_WS</text>
<text x="73.4" y="107.4">PCM_CLK/I2S_CLK</text>
<text x="112" y="107.4">WWAN_LED_N</text>
<text x="73.4" y="112.5">I2C1_CLK</text>
<text x="109.4" y="110">WAKE_ON_WWAN</text>
<text x="73.4" y="115.1">I2C1_DATA</text>
<text x="117.5" y="115.1">TX_ON</text>
<text x="117.7" y="117.6">VGPIO</text>
<text x="73.4" y="122.7">RF_GNSS</text>
<text x="73.4" y="125.2">RF_MAIN</text>
<text x="107.4" y="122.7">SAFE_PWR_REMOVE</text>
<text x="109.2" y="125.2">EXT_GPS_LNA_EN</text>
<text x="115.4" y="120.1">DR_SYNC</text>
<text x="73.4" y="127.8">RF_DIV</text>
<text x="120.6" y="130.3">J1</text>
<text x="73.4" y="132.8">GPIO2</text>
<text x="73.4" y="135.4">GPIO7</text>
<text x="73.4" y="137.9">GPIO8</text>
<text x="120.6" y="132.8">J2</text>
<text x="120.6" y="135.4">J3</text>
<text x="120.6" y="137.9">J4</text>
<text x="73.4" y="143">GPIO21</text>
<text x="73.4" y="140.5">GPIO13</text>
<text x="120.6" y="140.5">J5</text>
<text x="120.6" y="143">J6</text>
<text x="73.4" y="145.5">GPIO22</text>
<text x="73.4" y="148.1">GPIO23</text>
<text x="120.6" y="145.5">J7</text>
<text x="120.6" y="148.1">J8</text>
<text x="73.4" y="150.6">GPIO24</text>
<text x="73.4" y="155.7">ANT_CNTL0/GPIO28</text>
<text x="73.4" y="153.2">GPIO25</text>
<text x="120.6" y="150.6">J9</text>
<text x="73.4" y="158.2">ANT_CNTL1/GPIO29</text>
<text x="73.4" y="160.8">ANT_CNTL2/GPIO30</text>
<text x="73.4" y="165.9">GPIO32</text>
<text x="73.4" y="163.3">ANT_CNTL3/GPIO31</text>
<text x="73.4" y="173.5">GPIO35/COEX2</text>
<text x="73.4" y="168.4">GPIO33</text>
<text x="106.1" y="173.5">UIM1_SIMB_DET/GPIO4</text>
<text x="110.9" y="170.9">UIM1_SIMA_DET</text>
<text x="73.4" y="178.6">GPIO42</text>
<text x="119" y="178.6">GND</text>
</g>
</svg>
